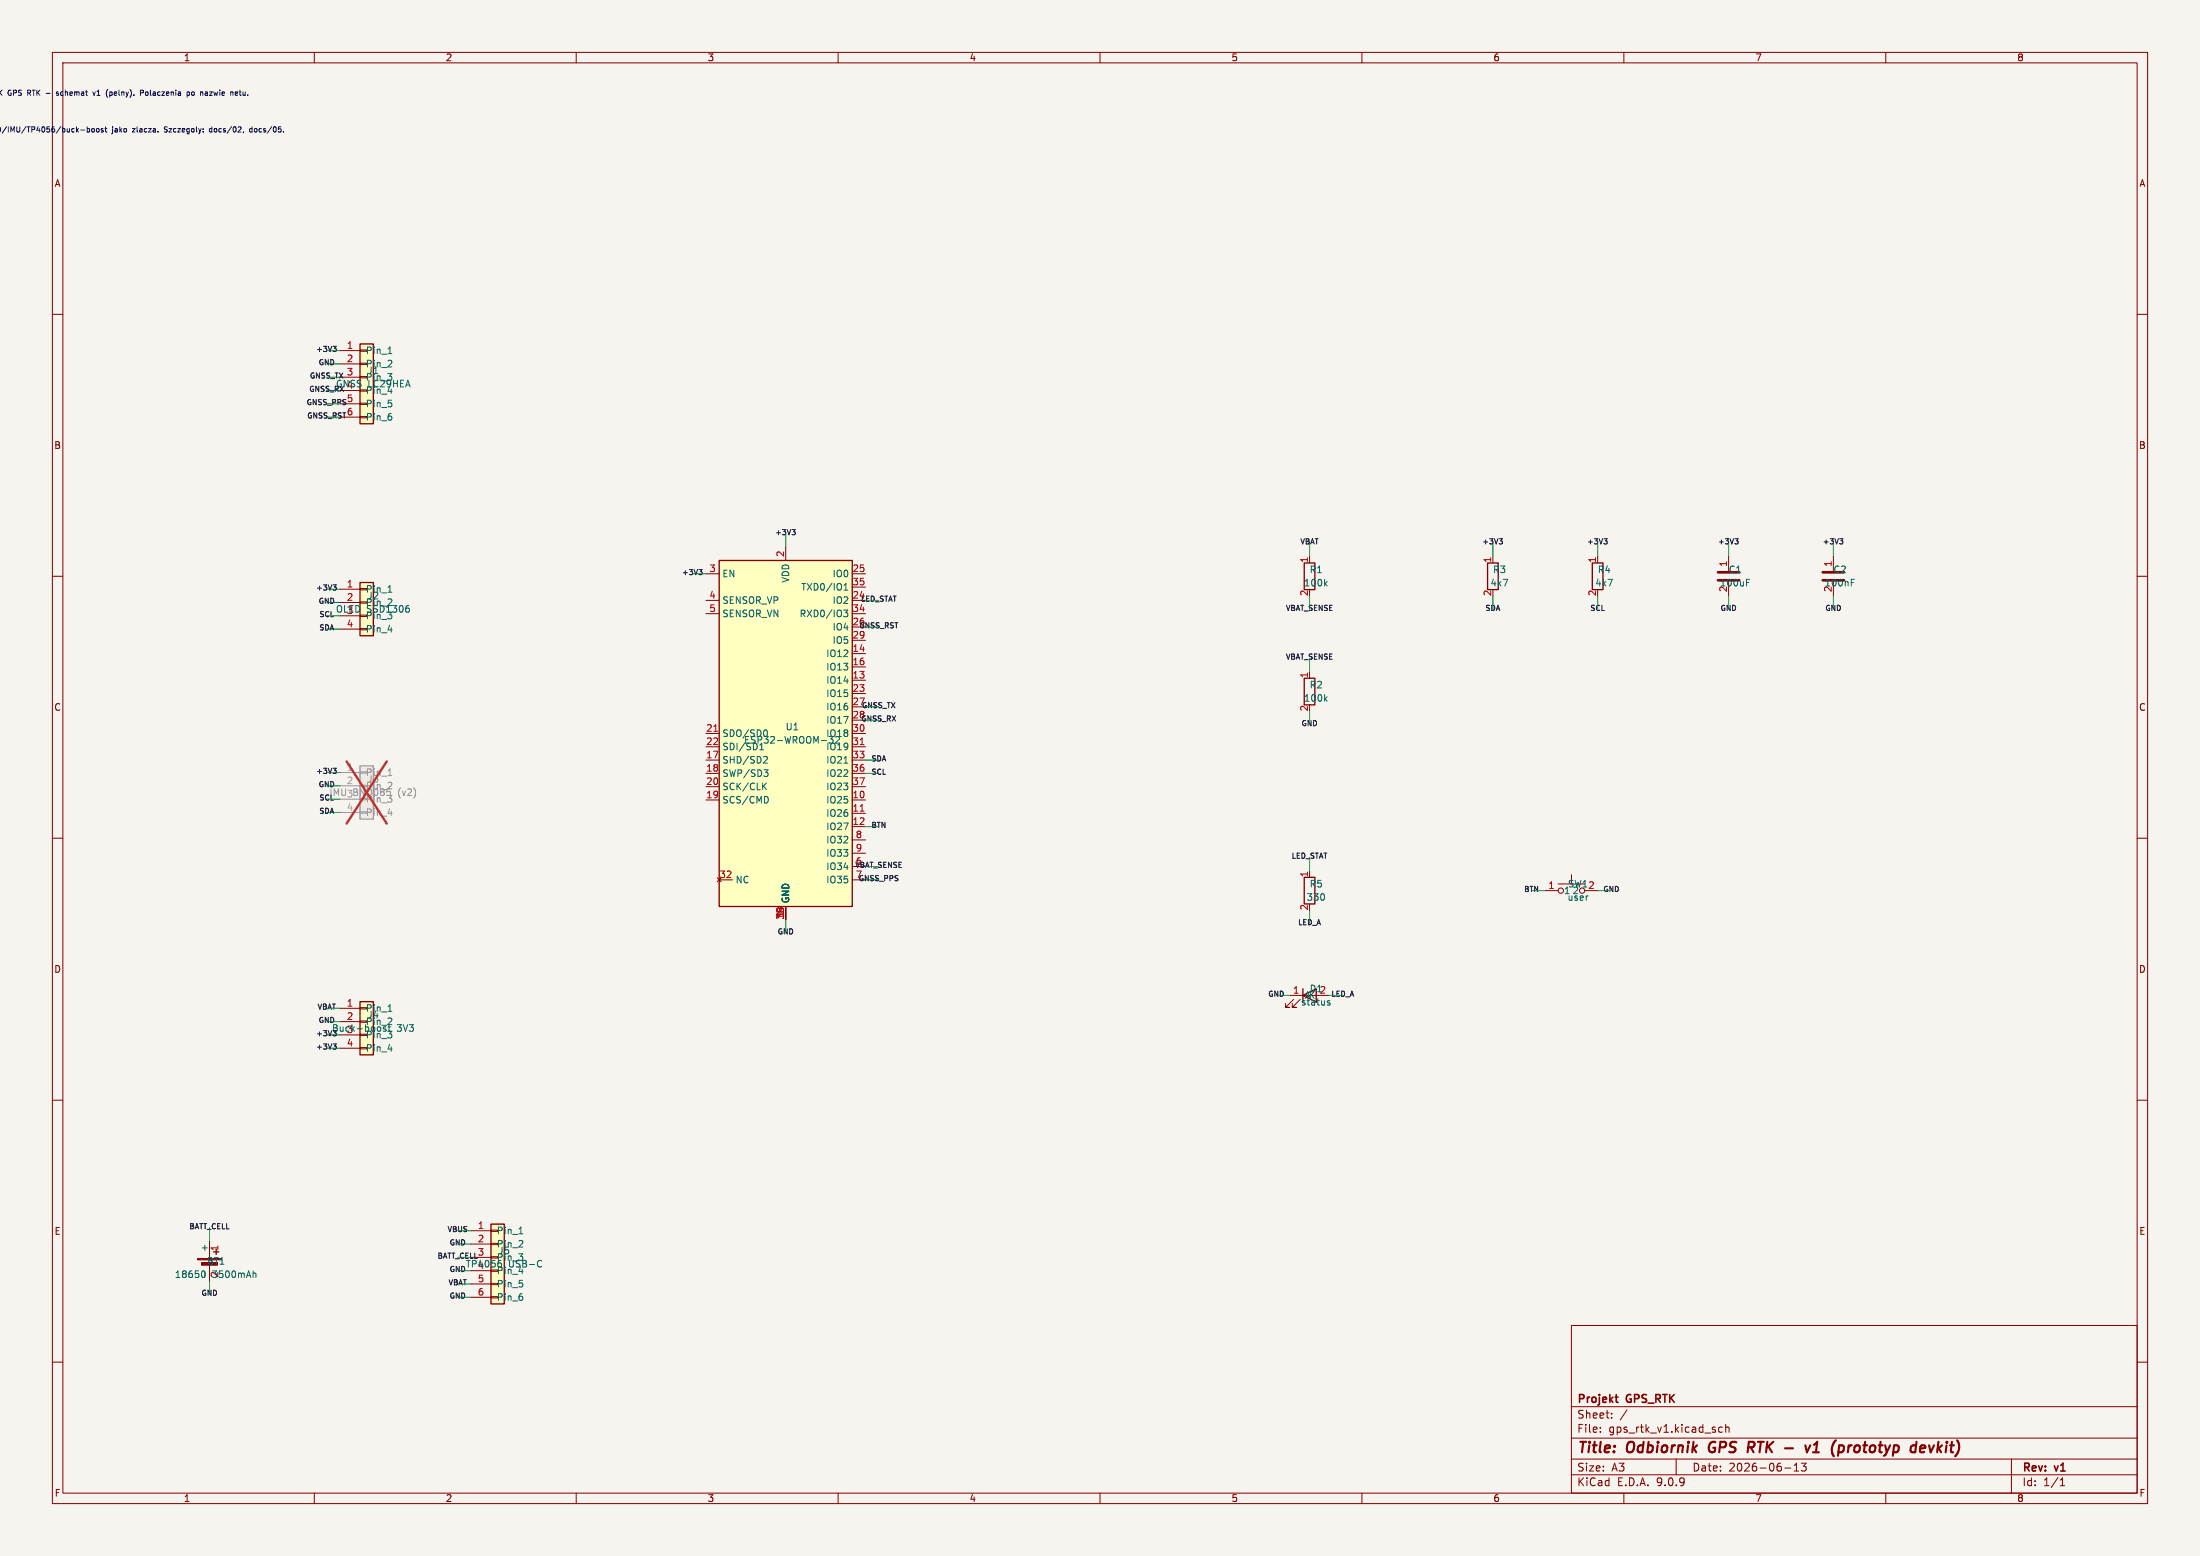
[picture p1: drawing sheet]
<svg xmlns="http://www.w3.org/2000/svg" width="420mm" height="297mm" viewBox="0 0 420 297" stroke-linecap="round" stroke-linejoin="round" font-family="sans-serif">
<path d="M0 0h420v297h-420z" fill="#f5f4ef" stroke="#f5f4ef" stroke-width=".19"/>
<g fill="none" stroke="#840000" stroke-width=".19">
<path d="M10 10h400v277h-400zM12 12h396v273h-396zM60 10v2M110 10v2M160 10v2M210 10v2M260 10v2M310 10v2M360 10v2M10 60h2M408 60h2M10 110h2"/>
<path d="M408 110h2M10 160h2M408 160h2M10 210h2M408 210h2M40 236.9v3.3M40 242v2.5M300 253h108v32h-108zM10 260h2M300 278.5h108M300 274.5h108M300 268.5h108"/>
<path d="M305.5 273.2v.2M305.5 272.5v.1M307.7 270.5v.2M307.7 269.8v.1M310.6 269.1l-1.3 1.9M320 278.5v3M328.8 272.5l-.4-.1-.3 .3 .1 .6h.6M329.4 272.5l.3-.1 .3 .1 .1 .9M329.4 271.9v1.5M342.5 279.7l.4-.4v1.5M343.9 279.3h.9l-.5 .6 .4 .1v.6l-.2 .2-.6-.2M384 278.5v6.5"/>
<path d="M408 260h2M60 285v2M110 285v2M160 285v2M210 285v2M260 285v2M300 281.5h108M310 285v2M340.7 280.2h1.2M342.5 280.8h.9M360 285v2M393.3 283.6h.9"/>
<path d="M393.3 282.5l.4-.4v1.5"/>
</g>
<g fill="none" stroke="#840000" stroke-width=".4">
<path d="M326.5 275.5a1.27 1.27 0 0 0 0 1.6M333.9 275.2h.7M334.2 276.3l.6 .9M334.7 276.2l-1 .1M345.6 275.9l-.6 1.3M346.1 277.2h1.1M346.3 275.8l.6-.6-.2 2M350.5 274.9l-.1 .1M351.9 276l.1 .3-.2 .7M352.9 275.9l-.1 1.3M353 276.1l-.1 .2M366.9 275.9l.6 .1v.3l-.9 .2"/>
<path d="M367.3 277.1l-.5 .1M368.3 275.9l.3 1.3 .6-1.3"/>
</g>
<path d="M308.3 266.7h.6M308.6 267.6l.3 .1" fill="none" stroke="#840000" stroke-width=".3"/>
<g fill="#840000" stroke="#840000" stroke-width=".19">
<path d="M37.7 240.2h4.6v.3h-4.6z"/>
<path d="M38.5 241h3v.5h-3z"/>
</g>
<path d="M41.3 238.4v1.1" fill="none" stroke="#840000" stroke-width=".25"/>
<path d="M38.6 242.6h.4l.2 .5M39.1 242.8v1M48.5 243l.4 .2v.6" fill="none" stroke="#006464" stroke-width=".19"/>
<path d="M137.3 107h25.4v66h-25.4z" fill="#ffffc2"/>
<path d="M137.3 107h25.4v66h-25.4z" fill="none" stroke="#840000" stroke-width=".25"/>
<g fill="none" stroke="#840000" stroke-width=".19">
<path d="M134.8 109.5h2.5M134.8 114.6h2.5M134.8 117.1h2.5M150 104.4v2.6M162.7 109.5h2.5M162.7 114.6h2.5M162.7 117.1h2.5M162.7 112.1h2.5M162.7 119.7h2.5M134.8 140h2.5M162.7 140h2.5M162.7 122.2h2.5"/>
<path d="M162.7 124.8h2.5M162.7 127.3h2.5M162.7 129.8h2.5M162.7 132.4h2.5M162.7 134.9h2.5M162.7 137.5h2.5M134.8 142.5h2.5M134.8 145.1h2.5M134.8 147.6h2.5M134.8 150.2h2.5M134.8 152.7h2.5M162.7 142.5h2.5"/>
<path d="M162.7 145.1h2.5M162.7 147.6h2.5M162.7 150.2h2.5M162.7 152.7h2.5M162.7 155.2h2.5M162.7 157.8h2.5M137.3 167.9h2.5M150 173v2.6M162.7 167.9h2.5M162.7 160.3h2.5M162.7 162.9h2.5M162.7 165.4h2.5"/>
</g>
<g fill="none" stroke="#006464" stroke-width=".19">
<path d="M161.1 116.4h.7l-.4 .5 .4 .2v.5l-.2 .1h-.5M161.1 112.6h.7M161.1 111.7l.4-.3v1.2M146.1 139.3l.3 .3v.7M145 143.1h.8M145.4 141.8v1.3M145.8 150l.5 .7M145.8 146.9h.8l-.4 .5 .4 .1v.5l-.2 .2h-.4M146 144.4h.4l.1 .4-.8 .9h.8M146.3 149.5l-.7 .7M146.4 152.1l.3 .5-.3 .6M159 141.3v.3"/>
<path d="M160.2 141.1l-.7 .7M161.1 145.7h.7"/>
</g>
<path d="M136.3 139.6h.7M164.2 142.1h.7M164.2 154.8h.7" fill="none" stroke="#a90000" stroke-width=".19"/>
<path d="M68.7 65.7h2.6v15.2h-2.6z" fill="#ffffc2"/>
<path d="M68.7 65.7h2.6v15.2h-2.6z" fill="none" stroke="#840000" stroke-width=".25"/>
<path d="M64.9 66.9h3.8M64.9 69.5h3.8M64.9 72h3.8M64.9 74.5h3.8M64.9 77.1h3.8M64.9 79.6h3.8M68.7 66.8h1.3v.2h-1.3zM68.7 69.3h1.3v.3h-1.3zM68.7 71.9h1.3v.2h-1.3zM68.7 74.4h1.3v.3h-1.3zM68.7 77h1.3v.2h-1.3zM68.7 79.5h1.3v.2h-1.3z" fill="none" stroke="#840000" stroke-width=".19"/>
<path d="M74 70h.8M74.1 67.5h.7M74.7 68.9v.4" fill="none" stroke="#006464" stroke-width=".19"/>
<path d="M93.7 233.7h2.6v15.2h-2.6z" fill="#ffffc2"/>
<path d="M93.7 233.7h2.6v15.2h-2.6z" fill="none" stroke="#840000" stroke-width=".25"/>
<path d="M89.9 234.9h3.8M89.9 237.5h3.8M93.7 234.8h1.3v.2h-1.3zM93.7 237.3h1.3v.3h-1.3zM93.7 239.9h1.3v.2h-1.3zM89.9 240h3.8M89.9 242.5h3.8M89.9 245.1h3.8M89.9 247.6h3.8M93.7 245h1.3v.2h-1.3zM93.7 247.5h1.3v.2h-1.3z" fill="none" stroke="#840000" stroke-width=".19"/>
<path d="M99 238h.8M99.1 235.5h.7M99.7 236.9v.4M103 240.6l.4 .1M103.4 241.7l-.4 .1" fill="none" stroke="#006464" stroke-width=".19"/>
<path d="M68.7 146.2h2.6v10.1h-2.6z" fill="#ebeae8"/>
<path d="M68.7 146.2h2.6v10.1h-2.6z" fill="none" stroke="#9c9b98" stroke-width=".25"/>
<path d="M64.9 147.5h3.8M64.9 150h3.8M64.9 152.5h3.8M64.9 155.1h3.8M68.7 147.3h1.3v.3h-1.3zM68.7 149.9h1.3v.2h-1.3zM68.7 155h1.3v.2h-1.3z" fill="none" stroke="#9c9b98" stroke-width=".19"/>
<path d="M74 150.6h.8M74.1 148h.7M74.1 155.2h.8M74.7 149.4v.5" fill="none" stroke="#939391" stroke-width=".19"/>
<path d="M66.2 145.3l7.6 11.9M73.8 145.3l-7.6 11.9" fill="none" stroke="#e12e31" stroke-width=".46"/>
<path d="M68.7 191.2h2.6v10.2h-2.6z" fill="#ffffc2"/>
<path d="M68.7 191.2h2.6v10.2h-2.6z" fill="none" stroke="#840000" stroke-width=".25"/>
<path d="M64.9 192.5h3.8M64.9 195h3.8M64.9 197.5h3.8M68.7 192.3h1.3v.3h-1.3zM68.7 194.9h1.3v.2h-1.3zM68.7 200h1.3v.2h-1.3zM64.9 200.1h3.8" fill="none" stroke="#840000" stroke-width=".19"/>
<path d="M74 195.6h.8M74.1 193h.7M74.7 194.4v.5M74.1 200.2h.8" fill="none" stroke="#006464" stroke-width=".19"/>
<path d="M68.7 111.2h2.6v10.2h-2.6z" fill="#ffffc2"/>
<path d="M68.7 111.2h2.6v10.2h-2.6zM249 107.5h2v5h-2zM284 107.5h2v5h-2zM304 107.5h2v5h-2zM249 129.5h2v5h-2zM249 167.5h2v5h-2zM248.7 190l2.6-1.3v2.6zM248.7 188.7v2.6" fill="none" stroke="#840000" stroke-width=".25"/>
<g fill="none" stroke="#840000" stroke-width=".19">
<path d="M64.9 112.5h3.8M64.9 115h3.8M64.9 117.5h3.8M68.7 112.3h1.3v.3h-1.3zM68.7 114.9h1.3v.2h-1.3zM68.7 117.4h1.3v.3h-1.3zM68.7 120h1.3v.2h-1.3zM250 106.2v1.3M285 106.2v1.3M305 106.2v1.3M330 106.2v2.8M330 111v2.8"/>
<path d="M350 106.2v2.8M350 111v2.8M64.9 120.1h3.8M250 128.2v1.3M250 166.2v1.3M294.9 170h2.6M297.5 168.7h5M300 167v1.7M302.5 170h2.6M246.2 190h2.5M247 190.8l-1.6 1.5h.8h-.8v-.8M248.2 190.8l-1.5 1.5h.8h-.8v-.8"/>
<path d="M251.3 190h2.5"/>
<circle cx="298" cy="170" r=".51"/>
<circle cx="302" cy="170" r=".51"/>
</g>
<g fill="none" stroke="#006464" stroke-width=".19">
<path d="M74.1 113h.7M74.7 114.4v.5M78 116.1l.2 .2-.2 .5M253 111.4l.4 .4M253.4 111l-.5 .5M333.4 111.2h.4M333.4 110.6h.6M353.4 111.2h.4M353.4 110.6h.6M74.1 120.2h.8M253 133.4l.4 .4M253.4 133l-.5 .5"/>
<path d="M253.4 191.4l.5 .2v.2h-.4M253.7 191l-.3 .1"/>
</g>
<path d="M328 109.2h4M328 110.8h4M348 109.2h4M348 110.8h4" fill="none" stroke="#840000" stroke-width=".51"/>
<path d="M63.6 66.1h.6l-.3 .4 .2 .1 .1 .3-.2 .2h-.3M63.6 111.6h.6l-.3 .4 .2 .1 .1 .3-.2 .2h-.3M133.4 108.7h.6l-.3 .4 .3 .1v.3l-.2 .2h-.2M151.2 101.1h.6l-.3 .4 .3 .1v.3l-.2 .2h-.3M286.2 102.8h.6l-.3 .4 .3 .1v.3l-.2 .2h-.3M306.2 102.8h.6l-.3 .4 .3 .1v.3l-.2 .2h-.3M331.2 102.8h.6l-.3 .4 .3 .1v.3l-.2 .2h-.3M351.2 102.8h.6l-.3 .4 .3 .1v.3l-.2 .2h-.3M63.6 146.6h.6l-.3 .4 .2 .1 .1 .3-.2 .2h-.3M63.6 199.3h.6l-.3 .3 .2 .1 .1 .4-.2 .2h-.3" fill="none" stroke="#0f0f0f" stroke-width=".19"/>
<g fill="none" stroke="#009600" stroke-width=".19">
<path d="M62.4 74.5h2.5M62.4 77.1h2.5M62.4 69.5h2.5M62.4 72h2.5M62.4 79.6h2.5M62.4 66.9h2.5M62.4 117.5h2.5M62.4 112.5h2.5M62.4 115h2.5M132.2 109.5h2.6M150 101.9v2.5M165.2 114.6h2.6"/>
<path d="M165.2 119.7h2.6M250 103.7v2.5M250 113.8v2.6M285 103.7v2.5M285 113.8v2.6M305 103.7v2.5M305 113.8v2.6M330 103.7v2.5M330 113.8v2.6M350 103.7v2.5M350 113.8v2.6M62.4 120.1h2.5"/>
<path d="M165.2 137.5h2.6M165.2 134.9h2.6M250 125.7v2.5M250 135.8v2.6M62.4 147.5h2.5M62.4 150h2.5M62.4 155.1h2.5M165.2 145.1h2.6M165.2 147.6h2.6M165.2 157.8h2.6M150 175.6v2.5M165.2 165.4h2.6"/>
<path d="M165.2 167.9h2.6M250 163.6v2.6M250 173.8v2.5M292.4 170h2.5M305.1 170h2.5M62.4 192.5h2.5M62.4 195h2.5M62.4 197.5h2.5M243.6 190h2.6M253.8 190h2.5M62.4 200.1h2.5M40 234.4v2.5"/>
<path d="M87.4 234.9h2.5M87.4 237.5h2.5M40 244.5v2.6M87.4 240h2.5M87.4 242.5h2.5M87.4 245.1h2.5M87.4 247.6h2.5"/>
</g>
<g fill="none" stroke="#0000c2" stroke-width=".19">
<path d="M10.8 18.2h.2M11 17.5l-.2 .2 .2 .2M17.7 17.5l.3 .7 .2-.7M20.4 18.3l.2 .3M20.6 17.1l-.2 .2M21 18.2h.2M21 17.5v1M21.2 17.5l-.2 .1M26.8 17.7h.5v-.4l-.5-.1v1M28 17.5l-.2 .2v.3l.2 .2M35.7 17.6l.3-.1 .2 .2-.1 .5h-.4M35.7 17.5v1"/>
<path d="M37 17.6l-.2-.1-.2 .2v.4l.4 .1M39.3 17.5l.3 .1v.6M39.6 18.2h-.3M39.6 17.8h-.3M45 18.2h.3M45 17.6l.2-.1 .2 .3-.5 .1M45.7 17.5h.3M45.8 17.2l.1 1M15.4 24.8h.8M16.6 24.2v1M16.6 24.6l.3-.1 .2 .2-.1 .5h-.4M17.5 24.6h.5l-.1 .6-.4-.1z"/>
<path d="M18.5 24.6h.4l-.1 .6-.3-.1zM19.7 24.6l-.2-.1-.2 .2 .1 .1 .3 .1v.3h-.4M20 24.5h.4M20.2 24.2v.9l.2 .1M25.3 24.5h.5l-.5 .7h.5M31.4 25.2h.3M31.8 24.2h-.3l-.1 .2 .1 .2 .2 .1M40.5 24.6l-.3-.1-.2 .2 .1 .5h.4M40.5 24.2v1M48.1 24.6l-.3-.1-.2 .2 .1 .5h.4M48.1 24.2v1"/>
</g>
<g font-size="2.8" fill="#840000">
<text x="301" y="277.9">Title:</text>
<text x="310.6" y="277.9">Odbiornik</text>
<text x="327.1" y="277.9">GPS</text>
<text x="335.3" y="277.9">RTK -</text>
<text x="347.9" y="277.9">v1</text>
<text x="353.7" y="277.9">(prototyp</text>
<text x="369.6" y="277.9">devkit)</text>
</g>
<g font-size="2.1" fill="#840000">
<text x="301" y="268.2">Projekt</text>
<text x="310.6" y="268.2">GPS_RTK</text>
<text x="301" y="273.7">File:</text>
<text x="301" y="271">Sheet:</text>
<text x="307.1" y="273.7">gps_rtk_v1.kicad_sch</text>
<text x="301" y="281.1">Size:</text>
<text x="307.6" y="281.1">A3</text>
<text x="323" y="281.1">Date:</text>
<text x="330" y="281.1">2026-06-13</text>
<text x="386" y="281.3">Rev:</text>
<text x="392.4" y="281.3">v1</text>
<text x="301" y="283.9">KiCad</text>
<text x="308.7" y="283.9">E.D.A.</text>
<text x="316.3" y="283.9">9.0.9</text>
<text x="386" y="283.9">Id:</text>
<text x="390.1" y="283.9">1/1</text>
</g>
<g font-size="1.8" fill="#840000">
<text x="35" y="11.9">1</text>
<text x="85" y="11.9">2</text>
<text x="135" y="11.9">3</text>
<text x="185" y="11.9">4</text>
<text x="235" y="11.9">5</text>
<text x="285" y="11.9">6</text>
<text x="335" y="11.9">7</text>
<text x="385" y="11.9">8</text>
<text x="10.3" y="35.9">A</text>
<text x="408.3" y="35.9">A</text>
<text x="10.3" y="85.9">B</text>
<text x="408.2" y="85.9">B</text>
<text x="10.3" y="135.9">C</text>
<text x="408.2" y="135.9">C</text>
<text x="10.3" y="185.9">D</text>
<text x="408.2" y="185.9">D</text>
<text x="10.3" y="235.9">E</text>
<text x="408.3" y="235.9">E</text>
<text x="10.3" y="285.9">F</text>
<text x="35" y="286.9">1</text>
<text x="85" y="286.9">2</text>
<text x="135" y="286.9">3</text>
<text x="185" y="286.9">4</text>
<text x="235" y="286.9">5</text>
<text x="285" y="286.9">6</text>
<text x="335" y="286.9">7</text>
<text x="385" y="286.9">8</text>
<text x="408.3" y="285.9">F</text>
</g>
<g font-size="1.8" fill="#a90000">
<text x="66.1" y="66.7">1</text>
<text x="66.1" y="69.2">2</text>
<text x="66.1" y="71.7">3</text>
<text x="149.7" y="106.4" transform="rotate(-90 149.7 106.4)">2</text>
<text x="249.7" y="107.5" transform="rotate(-90 249.7 107.5)">1</text>
<text x="284.7" y="107.5" transform="rotate(-90 284.7 107.5)">1</text>
<text x="304.7" y="107.5" transform="rotate(-90 304.7 107.5)">1</text>
<text x="66.1" y="112.2">1</text>
<text x="135.3" y="109.3">3</text>
<text x="162.7" y="109.3">25</text>
<text x="162.7" y="111.8">35</text>
<text x="249.7" y="113.9" transform="rotate(-90 249.7 113.9)">2</text>
<text x="284.7" y="113.9" transform="rotate(-90 284.7 113.9)">2</text>
<text x="304.7" y="113.9" transform="rotate(-90 304.7 113.9)">2</text>
<text x="66.1" y="114.7">2</text>
<text x="66.1" y="119.8">4</text>
<text x="135.3" y="114.3">4</text>
<text x="135.3" y="116.9">5</text>
<text x="162.7" y="116.9">34</text>
<text x="162.7" y="122">29</text>
<text x="162.7" y="124.5">14</text>
<text x="162.7" y="127">16</text>
<text x="162.7" y="129.6">13</text>
<text x="249.7" y="129.5" transform="rotate(-90 249.7 129.5)">1</text>
<text x="162.7" y="132.1">23</text>
<text x="249.7" y="135.9" transform="rotate(-90 249.7 135.9)">2</text>
<text x="134.7" y="139.7">21</text>
<text x="134.7" y="142.3">22</text>
<text x="162.7" y="139.7">30</text>
<text x="162.7" y="142.3">31</text>
<text x="134.7" y="144.8">17</text>
<text x="134.7" y="147.4">18</text>
<text x="134.7" y="149.9">20</text>
<text x="162.7" y="144.8">33</text>
<text x="162.7" y="147.4">36</text>
<text x="162.7" y="149.9">37</text>
<text x="134.7" y="152.4">19</text>
<text x="162.7" y="152.4">10</text>
<text x="162.7" y="155">11</text>
<text x="162.7" y="157.5">12</text>
<text x="163.3" y="160.1">8</text>
<text x="137.3" y="167.7">32</text>
<text x="163.3" y="162.6">9</text>
<text x="249.7" y="167.5" transform="rotate(-90 249.7 167.5)">1</text>
<text x="249.7" y="173.9" transform="rotate(-90 249.7 173.9)">2</text>
<text x="295.5" y="169.7">1</text>
<text x="149.7" y="175" transform="rotate(-90 149.7 175)">19</text>
<text x="246.8" y="189.7">1</text>
<text x="66.1" y="192.2">1</text>
<text x="66.1" y="194.7">2</text>
<text x="66.1" y="199.8">4</text>
<text x="42" y="238.9" transform="rotate(-90 42 238.9)">1</text>
<text x="91.1" y="234.7">1</text>
<text x="91.1" y="237.2">2</text>
<text x="91.1" y="244.8">5</text>
<text x="91.1" y="247.4">6</text>
</g>
<g font-size="1.8" fill="#006464">
<text x="69.7" y="67.8">Pin_1</text>
<text x="69.7" y="70.3">Pin_2</text>
<text x="70.1" y="71.6">J1</text>
<text x="66.1" y="74.3">4</text>
<text x="69.7" y="72.9">Pin_3</text>
<text x="69.7" y="75.4">Pin_4</text>
<text x="69.7" y="77.9">Pin_5</text>
<text x="70.2" y="74.1">LC29HEA</text>
<text x="69.7" y="80.5">Pin_6</text>
<text x="69.7" y="113.3">Pin_1</text>
<text x="137.8" y="110.4">EN</text>
<text x="150.9" y="111.3" transform="rotate(-90 150.9 111.3)">VDD</text>
<text x="152.9" y="112.9">TXD0/IO1</text>
<text x="158.8" y="110.4">IO0</text>
<text x="248.8" y="112.1">100k</text>
<text x="249.9" y="109.6">R1</text>
<text x="284.4" y="112.1">4k7</text>
<text x="284.9" y="109.6">R3</text>
<text x="304.4" y="112.1">4k7</text>
<text x="304.9" y="109.6">R4</text>
<text x="328.2" y="112.1">100uF</text>
<text x="329.7" y="113.1" transform="rotate(-90 329.7 113.1)">2</text>
<text x="329.7" y="108.3" transform="rotate(-90 329.7 108.3)">1</text>
<text x="329.9" y="109.6">C1</text>
<text x="348.2" y="112.1">100nF</text>
<text x="349.7" y="113.1" transform="rotate(-90 349.7 113.1)">2</text>
<text x="349.7" y="108.3" transform="rotate(-90 349.7 108.3)">1</text>
<text x="349.9" y="109.6">C2</text>
<text x="64" y="117.1">OLED</text>
<text x="66.1" y="117.3">3</text>
<text x="69.7" y="115.9">Pin_2</text>
<text x="69.7" y="118.4">Pin_3</text>
<text x="70" y="117.1">SSD1306</text>
<text x="70.1" y="114.6">J2</text>
<text x="137.8" y="115.5">SENSOR_VP</text>
<text x="137.8" y="118">SENSOR_VN</text>
<text x="152.6" y="118">RXD0/IO3</text>
<text x="158.8" y="115.5">IO2</text>
<text x="69.7" y="120.9">Pin_4</text>
<text x="157.6" y="125.6">IO12</text>
<text x="158.8" y="120.5">IO4</text>
<text x="158.8" y="123.1">IO5</text>
<text x="157.6" y="128.2">IO13</text>
<text x="157.6" y="130.7">IO14</text>
<text x="249.9" y="131.6">R2</text>
<text x="157.6" y="133.2">IO15</text>
<text x="157.6" y="135.8">IO16</text>
<text x="248.8" y="134.1">100k</text>
<text x="137.8" y="140.9">SDO/SD0</text>
<text x="137.8" y="143.4">SDI/SD1</text>
<text x="141.9" y="142.1">ESP32-WROOM-32</text>
<text x="149.9" y="139.6">U1</text>
<text x="157.6" y="138.3">IO17</text>
<text x="157.6" y="140.9">IO18</text>
<text x="157.6" y="143.4">IO19</text>
<text x="137.8" y="145.9">SHD/SD2</text>
<text x="137.8" y="148.5">SWP/SD3</text>
<text x="157.6" y="145.9">IO21</text>
<text x="157.6" y="148.5">IO22</text>
<text x="137.8" y="151">SCK/CLK</text>
<text x="137.8" y="153.6">SCS/CMD</text>
<text x="157.6" y="151">IO23</text>
<text x="157.6" y="153.6">IO25</text>
<text x="157.6" y="156.1">IO26</text>
<text x="157.6" y="158.6">IO27</text>
<text x="157.6" y="161.2">IO32</text>
<text x="157.6" y="163.7">IO33</text>
<text x="157.6" y="166.3">IO34</text>
<text x="140.3" y="168.8">NC</text>
<text x="150.9" y="172.5" transform="rotate(-90 150.9 172.5)">GND</text>
<text x="157.6" y="168.8">IO35</text>
<text x="249.4" y="172.1">330</text>
<text x="249.9" y="169.6">R5</text>
<text x="298.5" y="170.9">1</text>
<text x="299.1" y="172.1">user</text>
<text x="299.2" y="169.6">SW12</text>
<text x="300.1" y="170.9">2</text>
<text x="249" y="190.9">AK</text>
<text x="249.9" y="189.6">D12</text>
<text x="66.1" y="197.3">3</text>
<text x="69.7" y="193.3">Pin_1</text>
<text x="69.7" y="195.9">Pin_2</text>
<text x="70.1" y="194.6">J4</text>
<text x="75.8" y="197.1">3V3</text>
<text x="248.3" y="192.1">status</text>
<text x="69.7" y="198.4">Pin_3</text>
<text x="69.7" y="200.9">Pin_4</text>
<text x="39.7" y="239.1" transform="rotate(-90 39.7 239.1)">+</text>
<text x="94.7" y="235.8">Pin_1</text>
<text x="94.7" y="238.3">Pin_2</text>
<text x="95.1" y="239.6">J5</text>
<text x="33.3" y="244.1">18650</text>
<text x="39.4" y="241.6">BT1</text>
<text x="39.7" y="244.2" transform="rotate(-90 39.7 244.2)">-</text>
<text x="40.5" y="244.1">3500mAh</text>
<text x="42" y="244" transform="rotate(-90 42 244)">2</text>
<text x="88.8" y="242.1">TP4056</text>
<text x="91.1" y="242.3">4</text>
<text x="94.7" y="240.9">Pin_3</text>
<text x="94.7" y="243.4">Pin_4</text>
<text x="94.7" y="245.9">Pin_5</text>
<text x="97.1" y="242.1">USB-C</text>
<text x="94.7" y="248.5">Pin_6</text>
</g>
<g font-size="1.8" fill="#0f0f0f">
<text x="64" y="74.1">GNSS</text>
<text x="66.1" y="76.8">5</text>
<text x="66.1" y="79.4">6</text>
<text x="162.7" y="114.3">24</text>
<text x="162.7" y="119.4">26</text>
<text x="162.7" y="134.7">27</text>
<text x="162.7" y="137.2">28</text>
<text x="163.3" y="165.1">6</text>
<text x="163.3" y="167.7">7</text>
<text x="63.3" y="197.1">Buck-boost</text>
<text x="91.1" y="239.7">3</text>
</g>
<g font-size="1.8" fill="#a5a4a2">
<text x="66.1" y="147.2">1</text>
<text x="66.1" y="149.7">2</text>
<text x="66.1" y="154.8">4</text>
</g>
<g font-size="1.8" fill="#939391">
<text x="69.7" y="148.3">Pin_1</text>
<text x="70.1" y="149.6">J3</text>
<text x="69.7" y="150.9">Pin_2</text>
<text x="69.7" y="153.4">Pin_3</text>
<text x="69.7" y="155.9">Pin_4</text>
<text x="76.1" y="152.1">(v2)</text>
</g>
<text font-size="1.8" fill="#009600" x="62.8" y="152.1">IMU3BNO085</text>
<g font-size="1.4" fill="#0000c2">
<text x="-.8" y="18.5">K</text>
<text x="1.5" y="18.5">GPS</text>
<text x="5.4" y="18.5">RTK</text>
<text x="9.2" y="18.5">-</text>
<text x="11.5" y="18.5">schemat</text>
<text x="18.7" y="18.5">v1</text>
<text x="21.5" y="18.5">(pelny).</text>
<text x="28.2" y="18.5">Polaczenia</text>
<text x="37.4" y="18.5">po</text>
<text x="40.2" y="18.5">nazwie</text>
<text x="46.3" y="18.5">netu.</text>
<text x="-.2" y="25.5">/IMU/TP4056/buck-boost</text>
<text x="21.6" y="25.5">jako</text>
<text x="25.8" y="25.5">zlacza.</text>
<text x="32.1" y="25.5">Szczegoly:</text>
<text x="40.9" y="25.5">docs/02,</text>
<text x="48.9" y="25.5">docs/05.</text>
</g>
<g font-size="1.4" fill="#0f0f0f">
<text x="60.3" y="67.4">+3V3</text>
<text x="60.7" y="69.9">GND</text>
<text x="58.4" y="77.5">GNSS_PPS</text>
<text x="58.9" y="75">GNSS_RX</text>
<text x="59" y="72.5">GNSS_TX</text>
<text x="58.5" y="80.1">GNSS_RST</text>
<text x="147.9" y="102.4">+3V3</text>
<text x="248.1" y="104.1">VBAT</text>
<text x="282.9" y="104.1">+3V3</text>
<text x="302.9" y="104.1">+3V3</text>
<text x="327.9" y="104.1">+3V3</text>
<text x="347.9" y="104.1">+3V3</text>
<text x="60.3" y="112.9">+3V3</text>
<text x="130.1" y="110">+3V3</text>
<text x="60.7" y="115.5">GND</text>
<text x="60.9" y="118">SCL</text>
<text x="164.2" y="115.1">LED_STAT</text>
<text x="245.4" y="116.8">VBAT_SENSE</text>
<text x="283.5" y="116.8">SDA</text>
<text x="303.5" y="116.8">SCL</text>
<text x="328.3" y="116.8">GND</text>
<text x="348.3" y="116.8">GND</text>
<text x="60.8" y="120.5">SDA</text>
<text x="163.9" y="120.1">GNSS_RST</text>
<text x="245.4" y="126.1">VBAT_SENSE</text>
<text x="164.3" y="137.9">GNSS_RX</text>
<text x="164.4" y="135.4">GNSS_TX</text>
<text x="248.3" y="138.8">GND</text>
<text x="60.3" y="147.9">+3V3</text>
<text x="166.2" y="145.5">SDA</text>
<text x="166.3" y="148.1">SCL</text>
<text x="60.7" y="150.5">GND</text>
<text x="60.8" y="155.5">SDA</text>
<text x="60.9" y="153">SCL</text>
<text x="166.2" y="158.2">BTN</text>
<text x="163.2" y="165.9">VBAT_SENSE</text>
<text x="246.5" y="164.1">LED_STAT</text>
<text x="163.8" y="168.4">GNSS_PPS</text>
<text x="290.8" y="170.5">BTN</text>
<text x="306" y="170.5">GND</text>
<text x="148.3" y="178.6">GND</text>
<text x="247.7" y="176.8">LED_A</text>
<text x="242" y="190.5">GND</text>
<text x="254.1" y="190.5">LED_A</text>
<text x="60.3" y="198">+3V3</text>
<text x="60.5" y="192.9">VBAT</text>
<text x="60.7" y="195.5">GND</text>
<text x="60.3" y="200.5">+3V3</text>
<text x="36" y="234.8">BATT_CELL</text>
<text x="85.3" y="235.4">VBUS</text>
<text x="85.7" y="237.9">GND</text>
<text x="83.4" y="240.5">BATT_CELL</text>
<text x="85.5" y="245.5">VBAT</text>
<text x="85.7" y="243">GND</text>
<text x="38.3" y="247.5">GND</text>
<text x="85.7" y="248.1">GND</text>
</g>
</svg>
